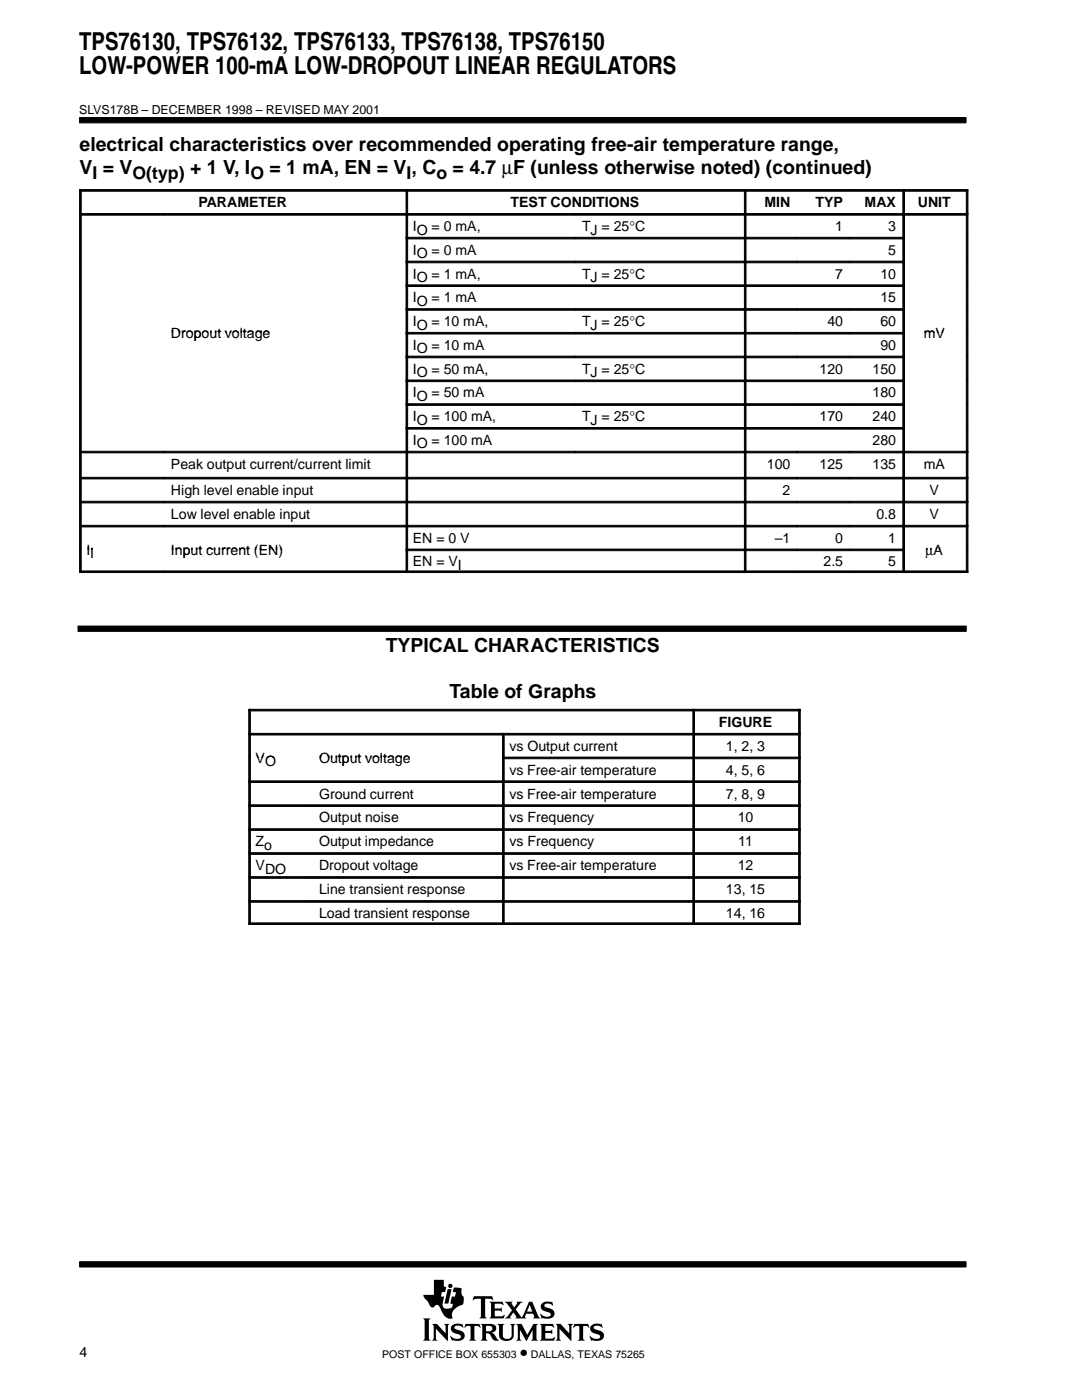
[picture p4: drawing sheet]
<svg xmlns="http://www.w3.org/2000/svg" width="216mm" height="279mm" viewBox="0 0 216 279" stroke-linecap="round" stroke-linejoin="round" font-family="sans-serif">
<g fill="#000" stroke="#000" stroke-width=".2">
<path d="M15.9 23.5h176.9v1h-176.9z" fill-rule="evenodd"/>
<path d="M15.9 251.8h176.9v1.1h-176.9z" fill-rule="evenodd"/>
</g>
<g fill="#000">
<path d="M89.3 257.3h.8l-.6 2.9h-.8z"/>
<path d="M84.4 263.1h1.5l-.3 .4v3.7l.3 .4h-1.5l.3-.6v-3.4z" fill-rule="evenodd"/>
<path d="M86.2 264.2h1l1.7 1.9v-1.5l-.3-.4h1.1l-.3 .4v3l-2.4-2.4v2l.3 .4h-1.1l.3-.6v-2.3z" fill-rule="evenodd"/>
<path d="M86.6 255.4h2v1.3l.4 .2-.2 1h-.6l-.2 .9h.6l-.2 1.1a1.11 1.11 0 0 0 .3 1.2l.6 .1 .9-.3 .2-.7-.5-.1 .2-1.3h.7l.2-.9h-.7l.3-1 1.5 .2v1l.1 .4 .3 .3v.9a.54 .54 0 0 1-.4 .7l-.4 .2a2.35 2.35 0 0 0-1.5 1.6v.4a.29 .29 0 0 1 .1 .3 .29 .29 0 0 1-.2 .3h-.1a2.21 2.21 0 0 1-2-1.9l-.1-.1a.68 .68 0 0 0-.5-.7 .68 .68 0 0 0-.8 .4 .88 .88 0 0 1-1.1-.9l-.8-.9-.2-.7h2.1z" fill-rule="evenodd"/>
<path d="M90.2 264.5a2.17 2.17 0 0 1 1.9-.2l.1-.1 .3 .8-.8-.4h-.7a.36 .36 0 0 0-.3 .4 .36 .36 0 0 0 .4 .3l.3 .1a1.19 1.19 0 0 1 1.3 1.5l-.1 .1a1.23 1.23 0 0 1-1.1 .6l-1.1-.1-.2 .1-.4-1h.1a1.37 1.37 0 0 0 2.1 .3 .6 .6 0 0 0-.8-.7 1.08 1.08 0 0 1-1-.5 1.08 1.08 0 0 1 0-1.1z" fill-rule="evenodd"/>
<path d="M92.9 264.2h2.8l.2 .8-.5-.4h-.6l-.1 .2v2.4l.3 .4h-1.4l.2-.3 .1-.3v-2.3l-.7-.1-.6 .4z" fill-rule="evenodd"/>
<path d="M94.6 258.7h3.6l.2 .8-.7-.3-.9 .1v3.4l.3 .4h-1.4l.3-.4v-3.4l-1-.1-.7 .3z" fill-rule="evenodd"/>
<path d="M95.9 264.2h2.1a.85 .85 0 0 1 1 .8 .85 .85 0 0 1-.9 .9l.4 .3 .7 1 .4 .2-.2 .1a1.11 1.11 0 0 1-1.4-.9l-.3-.4-.7-.1v1l.3 .5h-1.4l.3-.6v-2.3z" fill-rule="evenodd"/>
<path d="M97.7 259.8h2.6l.2 .7-.7-.3-1.1 .1v.8h1.1l.3-.2v.9l-.3-.2h-1.1v1l.1 .1h1.3l.5-.3h.1l-.2 .7h-2.8l.3-.5v-2.3z" fill-rule="evenodd"/>
<path d="M99.3 264.2h1.3l-.3 .4 .1 2.2 .2 .3 .8 .1a.73 .73 0 0 0 .7-.8v-1.8l-.3-.4h1l-.3 .4v1.9a1.56 1.56 0 0 1-1.3 1.2 1.56 1.56 0 0 1-1.5-.7l-.1-2.4z" fill-rule="evenodd"/>
<path d="M103 264.2h1.1l1.1 2.2 1.2-2.2h.9l-.3 .4v2.6l.4 .4h-1.4l.3-.4v-1.8l-1.3 2.2-1.3-2.2v1.7l.4 .5h-1.1l.3-.6v-2.3z" fill-rule="evenodd"/>
<path d="M100.7 259.8h1.6l-.2 .4 .5 .7 .6-.8-.1-.3h1.2l-.5 .3-.9 1.2 1 1.5a.22 .22 0 0 0 .3 .1 .22 .22 0 0 0 .1-.3l1.3-2.8h.6l1.2 2.9 .4 .4-1.4-.1a.24 .24 0 0 0 .2-.1 .24 .24 0 0 0 0-.3l-.2-.4h-1.4l-.3 .6 .3 .3h-2.2l.2-.3-.5-.9-.7 .9 .2 .3h-1.3l.5-.4 1-1.2z" fill-rule="evenodd"/>
<path d="M108.1 260.2l.1-.1a1.88 1.88 0 0 1 1.4-.3l.4 .1 .2-.2 .2 .8-1.1-.4a.44 .44 0 0 0-.7 .4 .44 .44 0 0 0 .6 .5 1.34 1.34 0 0 1 1.4 1.3 1.13 1.13 0 0 1-1.1 .9h-.8a.37 .37 0 0 0-.6 0l-.3-1h.1l.6 .5 .8 .1a.47 .47 0 0 0 .6-.5 .47 .47 0 0 0-.5-.4l-.2-.1a1.11 1.11 0 0 1-1.2-1.5z" fill-rule="evenodd"/>
<path d="M107.7 264.2h2.6l.2 .8-.6-.4-1.1 .1v.9h1l.4-.3v1l-.3-.3h-1.1v1.1h1.4l.5-.3-.2 .8h-2.8l.3-.6v-2.3z" fill-rule="evenodd"/>
<path d="M110.9 264.2h1l1.7 1.9v-1.5l-.3-.4h1l-.3 .4v3l-2.4-2.4v2l.3 .4h-1l.3-.4v-2.6z" fill-rule="evenodd"/>
<path d="M114.6 264.2h2.8l.2 .8-.5-.4h-.6l-.1 .2v2.4l.3 .4h-1.4l.3-.4v-2.4l-.1-.2h-.6l-.6 .4z" fill-rule="evenodd"/>
<path d="M118 264.5a2.12 2.12 0 0 1 1.9-.2l.1-.1 .3 .8-.8-.4h-.7a.35 .35 0 0 0-.3 .3 .35 .35 0 0 0 .2 .4l.5 .1a1.16 1.16 0 0 1 1.2 1.6 1.23 1.23 0 0 1-1.1 .6l-1.1-.1-.2 .1-.4-1 .9 .5 .7 .1a.47 .47 0 0 0 .6-.4 .47 .47 0 0 0-.6-.5 1.28 1.28 0 0 1-1.4-1.4z" fill-rule="evenodd"/>
<circle cx="89.9" cy="256.6" r=".43"/>
</g>
<g fill="#fff">
<path d="M105.7 260.4l.5 1.4h-1z"/>
<path d="M97 264.7l.6-.1a.56 .56 0 0 1 .7 .5 .56 .56 0 0 1-.7 .6h-.6z" fill-rule="evenodd"/>
</g>
<g fill="#000" stroke="#000" stroke-width=".2">
<path d="M15.9 37.8h.3v4.8h-.3z" fill-rule="evenodd"/>
<path d="M15.9 37.8h65.1v.4h-65.1z" fill-rule="evenodd"/>
<path d="M81 37.8h.3v4.8h-.3z" fill-rule="evenodd"/>
<path d="M81 37.8h67.5v.4h-67.5z" fill-rule="evenodd"/>
<path d="M148.5 37.8h.4v4.8h-.4z" fill-rule="evenodd"/>
<path d="M148.5 37.8h10.5v.4h-10.5z" fill-rule="evenodd"/>
<path d="M159.1 37.8h10.5v.4h-10.5z" fill-rule="evenodd"/>
<path d="M169.6 37.8h10.5v.4h-10.5z" fill-rule="evenodd"/>
<path d="M180.2 37.8h.3v4.8h-.3z" fill-rule="evenodd"/>
<path d="M180.2 37.8h12.9v.4h-12.9z" fill-rule="evenodd"/>
<path d="M192.8 37.8h.3v4.8h-.3z" fill-rule="evenodd"/>
<path d="M15.9 42.6h.3v4.7h-.3z" fill-rule="evenodd"/>
<path d="M15.9 42.6h16.8v.3h-16.8z" fill-rule="evenodd"/>
<path d="M15.9 47.4h.3v4.7h-.3z" fill-rule="evenodd"/>
<path d="M15.9 52.1h.3v4.7h-.3z" fill-rule="evenodd"/>
<path d="M15.9 56.9h.3v4.7h-.3z" fill-rule="evenodd"/>
<path d="M32.8 42.6h48.2v.3h-48.2z" fill-rule="evenodd"/>
<path d="M81 42.6h.3v4.7h-.3z" fill-rule="evenodd"/>
<path d="M81 42.6h33.8v.3h-33.8z" fill-rule="evenodd"/>
<path d="M81 47.4h.3v4.7h-.3z" fill-rule="evenodd"/>
<path d="M81 47.4h33.8v.3h-33.8z" fill-rule="evenodd"/>
<path d="M81 52.1h.3v4.7h-.3z" fill-rule="evenodd"/>
<path d="M81 52.1h33.8v.3h-33.8z" fill-rule="evenodd"/>
<path d="M81 56.9h.3v4.7h-.3z" fill-rule="evenodd"/>
<path d="M81 56.9h33.8v.3h-33.8z" fill-rule="evenodd"/>
<path d="M114.8 42.6h33.7v.3h-33.7z" fill-rule="evenodd"/>
<path d="M114.8 47.4h33.7v.3h-33.7z" fill-rule="evenodd"/>
<path d="M114.8 52.1h33.7v.3h-33.7z" fill-rule="evenodd"/>
<path d="M114.8 56.9h33.7v.3h-33.7z" fill-rule="evenodd"/>
<path d="M148.5 42.6h.4v4.7h-.4z" fill-rule="evenodd"/>
<path d="M148.5 42.6h10.5v.3h-10.5z" fill-rule="evenodd"/>
<path d="M148.5 47.4h.4v4.7h-.4z" fill-rule="evenodd"/>
<path d="M148.5 47.4h10.5v.3h-10.5z" fill-rule="evenodd"/>
<path d="M148.5 52.1h.4v4.7h-.4z" fill-rule="evenodd"/>
<path d="M148.5 52.1h10.5v.3h-10.5z" fill-rule="evenodd"/>
<path d="M148.5 56.9h.4v4.7h-.4z" fill-rule="evenodd"/>
<path d="M148.5 56.9h10.5v.3h-10.5z" fill-rule="evenodd"/>
<path d="M159.1 42.6h10.5v.3h-10.5z" fill-rule="evenodd"/>
<path d="M159.1 47.4h10.5v.3h-10.5z" fill-rule="evenodd"/>
<path d="M159.1 52.1h10.5v.3h-10.5z" fill-rule="evenodd"/>
<path d="M159.1 56.9h10.5v.3h-10.5z" fill-rule="evenodd"/>
<path d="M169.6 42.6h10.5v.3h-10.5z" fill-rule="evenodd"/>
<path d="M169.6 47.4h10.5v.3h-10.5z" fill-rule="evenodd"/>
<path d="M169.6 52.1h10.5v.3h-10.5z" fill-rule="evenodd"/>
<path d="M169.6 56.9h10.5v.3h-10.5z" fill-rule="evenodd"/>
<path d="M180.2 42.6h.3v4.7h-.3z" fill-rule="evenodd"/>
<path d="M180.2 42.6h12.9v.3h-12.9z" fill-rule="evenodd"/>
<path d="M180.2 47.4h.3v4.7h-.3z" fill-rule="evenodd"/>
<path d="M180.2 52.1h.3v4.7h-.3z" fill-rule="evenodd"/>
<path d="M180.2 56.9h.3v4.7h-.3z" fill-rule="evenodd"/>
<path d="M192.8 42.6h.3v4.7h-.3z" fill-rule="evenodd"/>
<path d="M192.8 47.4h.3v4.7h-.3z" fill-rule="evenodd"/>
<path d="M192.8 52.1h.3v4.7h-.3z" fill-rule="evenodd"/>
<path d="M192.8 56.9h.3v4.7h-.3z" fill-rule="evenodd"/>
<path d="M15.9 61.6h.3v4.7h-.3z" fill-rule="evenodd"/>
<path d="M15.9 66.3h.3v4.8h-.3z" fill-rule="evenodd"/>
<path d="M15.9 71.1h.3v4.7h-.3z" fill-rule="evenodd"/>
<path d="M15.9 75.8h.3v4.8h-.3z" fill-rule="evenodd"/>
<path d="M81 61.6h.3v4.7h-.3z" fill-rule="evenodd"/>
<path d="M81 61.6h33.8v.3h-33.8z" fill-rule="evenodd"/>
<path d="M81 66.3h.3v4.8h-.3z" fill-rule="evenodd"/>
<path d="M81 66.3h33.8v.4h-33.8z" fill-rule="evenodd"/>
<path d="M81 71.1h.3v4.7h-.3z" fill-rule="evenodd"/>
<path d="M81 71.1h33.8v.3h-33.8z" fill-rule="evenodd"/>
<path d="M114.8 61.6h33.7v.3h-33.7z" fill-rule="evenodd"/>
<path d="M114.8 66.3h33.7v.4h-33.7z" fill-rule="evenodd"/>
<path d="M114.8 71.1h33.7v.3h-33.7z" fill-rule="evenodd"/>
<path d="M148.5 61.6h.4v4.7h-.4z" fill-rule="evenodd"/>
<path d="M148.5 61.6h10.5v.3h-10.5z" fill-rule="evenodd"/>
<path d="M148.5 66.3h.4v4.8h-.4z" fill-rule="evenodd"/>
<path d="M148.5 66.3h10.5v.4h-10.5z" fill-rule="evenodd"/>
<path d="M148.5 71.1h.4v4.7h-.4z" fill-rule="evenodd"/>
<path d="M148.5 71.1h10.5v.3h-10.5z" fill-rule="evenodd"/>
<path d="M159.1 61.6h10.5v.3h-10.5z" fill-rule="evenodd"/>
<path d="M159.1 66.3h10.5v.4h-10.5z" fill-rule="evenodd"/>
<path d="M159.1 71.1h10.5v.3h-10.5z" fill-rule="evenodd"/>
<path d="M169.6 61.6h10.5v.3h-10.5z" fill-rule="evenodd"/>
<path d="M169.6 66.3h10.5v.4h-10.5z" fill-rule="evenodd"/>
<path d="M169.6 71.1h10.5v.3h-10.5z" fill-rule="evenodd"/>
<path d="M180.2 61.6h.3v4.7h-.3z" fill-rule="evenodd"/>
<path d="M180.2 66.3h.3v4.8h-.3z" fill-rule="evenodd"/>
<path d="M180.2 71.1h.3v4.7h-.3z" fill-rule="evenodd"/>
<path d="M192.8 61.6h.3v4.7h-.3z" fill-rule="evenodd"/>
<path d="M192.8 66.3h.3v4.8h-.3z" fill-rule="evenodd"/>
<path d="M192.8 71.1h.3v4.7h-.3z" fill-rule="evenodd"/>
</g>
<path d="M81 75.8h33.8v4.8h-33.8z" fill-rule="evenodd" fill="#fff"/>
<g fill="#000" stroke="#000" stroke-width=".2">
<path d="M81 75.8h.3v4.8h-.3z" fill-rule="evenodd"/>
<path d="M81 75.8h33.8v.4h-33.8z" fill-rule="evenodd"/>
<path d="M114.8 75.8h33.7v.4h-33.7z" fill-rule="evenodd"/>
<path d="M148.5 75.8h.4v4.8h-.4z" fill-rule="evenodd"/>
<path d="M148.5 75.8h10.5v.4h-10.5z" fill-rule="evenodd"/>
<path d="M159.1 75.8h10.5v.4h-10.5z" fill-rule="evenodd"/>
<path d="M169.6 75.8h10.5v.4h-10.5z" fill-rule="evenodd"/>
<path d="M180.2 75.8h.3v4.8h-.3z" fill-rule="evenodd"/>
<path d="M192.8 75.8h.3v4.8h-.3z" fill-rule="evenodd"/>
<path d="M15.9 80.6h.3v4.7h-.3z" fill-rule="evenodd"/>
</g>
<path d="M81 80.6h33.8v4.7h-33.8z" fill-rule="evenodd" fill="#fff"/>
<g fill="#000" stroke="#000" stroke-width=".2">
<path d="M15.9 85.3h.3v4.7h-.3z" fill-rule="evenodd"/>
<path d="M15.9 90.1h.3v5.1h-.3z" fill-rule="evenodd"/>
<path d="M15.9 90.1h16.8v.3h-16.8z" fill-rule="evenodd"/>
<path d="M15.9 95.3h.3v4.7h-.3z" fill-rule="evenodd"/>
<path d="M15.9 95.3h16.8v.3h-16.8z" fill-rule="evenodd"/>
<path d="M32.8 90.1h48.2v.3h-48.2z" fill-rule="evenodd"/>
<path d="M32.8 95.3h48.2v.3h-48.2z" fill-rule="evenodd"/>
<path d="M81 80.6h.3v4.7h-.3z" fill-rule="evenodd"/>
<path d="M81 80.6h33.8v.3h-33.8z" fill-rule="evenodd"/>
<path d="M81 85.3h.3v4.7h-.3z" fill-rule="evenodd"/>
<path d="M81 85.3h33.8v.3h-33.8z" fill-rule="evenodd"/>
<path d="M81 90.1h.3v5.1h-.3z" fill-rule="evenodd"/>
<path d="M81 90.1h33.8v.3h-33.8z" fill-rule="evenodd"/>
<path d="M81 95.3h.3v4.7h-.3z" fill-rule="evenodd"/>
<path d="M81 95.3h67.5v.3h-67.5z" fill-rule="evenodd"/>
<path d="M114.8 80.6h33.7v.3h-33.7z" fill-rule="evenodd"/>
<path d="M114.8 85.3h33.7v.3h-33.7z" fill-rule="evenodd"/>
<path d="M114.8 90.1h33.7v.3h-33.7z" fill-rule="evenodd"/>
<path d="M148.5 80.6h.4v4.7h-.4z" fill-rule="evenodd"/>
<path d="M148.5 80.6h10.5v.3h-10.5z" fill-rule="evenodd"/>
<path d="M148.5 85.3h.4v4.7h-.4z" fill-rule="evenodd"/>
<path d="M148.5 85.3h10.5v.3h-10.5z" fill-rule="evenodd"/>
<path d="M148.5 90.1h.4v5.1h-.4z" fill-rule="evenodd"/>
<path d="M148.5 90.1h10.5v.3h-10.5z" fill-rule="evenodd"/>
<path d="M148.5 95.3h.4v4.7h-.4z" fill-rule="evenodd"/>
<path d="M148.5 95.3h10.5v.3h-10.5z" fill-rule="evenodd"/>
<path d="M159.1 80.6h10.5v.3h-10.5z" fill-rule="evenodd"/>
<path d="M159.1 85.3h10.5v.3h-10.5z" fill-rule="evenodd"/>
<path d="M159.1 90.1h10.5v.3h-10.5z" fill-rule="evenodd"/>
<path d="M159.1 95.3h10.5v.3h-10.5z" fill-rule="evenodd"/>
<path d="M169.6 80.6h10.5v.3h-10.5z" fill-rule="evenodd"/>
<path d="M169.6 85.3h10.5v.3h-10.5z" fill-rule="evenodd"/>
<path d="M169.6 90.1h10.5v.3h-10.5z" fill-rule="evenodd"/>
<path d="M169.6 95.3h10.5v.3h-10.5z" fill-rule="evenodd"/>
<path d="M180.2 80.6h.3v4.7h-.3z" fill-rule="evenodd"/>
<path d="M180.2 85.3h.3v4.7h-.3z" fill-rule="evenodd"/>
<path d="M180.2 90.1h.3v5.1h-.3z" fill-rule="evenodd"/>
<path d="M180.2 90.1h12.9v.3h-12.9z" fill-rule="evenodd"/>
<path d="M180.2 95.3h.3v4.7h-.3z" fill-rule="evenodd"/>
<path d="M180.2 95.3h12.9v.3h-12.9z" fill-rule="evenodd"/>
<path d="M192.8 80.6h.3v4.7h-.3z" fill-rule="evenodd"/>
<path d="M192.8 85.3h.3v4.7h-.3z" fill-rule="evenodd"/>
<path d="M192.8 90.1h.3v5.1h-.3z" fill-rule="evenodd"/>
<path d="M192.8 95.3h.3v4.7h-.3z" fill-rule="evenodd"/>
<path d="M15.9 100h.3v4.8h-.3z" fill-rule="evenodd"/>
<path d="M15.9 100h16.8v.4h-16.8z" fill-rule="evenodd"/>
<path d="M15.9 104.8h.3v4.8h-.3z" fill-rule="evenodd"/>
<path d="M15.9 104.8h16.8v.4h-16.8z" fill-rule="evenodd"/>
<path d="M15.9 109.6h.3v4.7h-.3z" fill-rule="evenodd"/>
<path d="M15.9 113.9h16.8v.4h-16.8z" fill-rule="evenodd"/>
<path d="M32.8 100h48.2v.4h-48.2z" fill-rule="evenodd"/>
<path d="M32.8 104.8h48.2v.4h-48.2z" fill-rule="evenodd"/>
<path d="M32.8 113.9h48.2v.4h-48.2z" fill-rule="evenodd"/>
<path d="M81 100h.3v4.8h-.3z" fill-rule="evenodd"/>
<path d="M81 100h67.5v.4h-67.5z" fill-rule="evenodd"/>
<path d="M81 104.8h.3v4.8h-.3z" fill-rule="evenodd"/>
<path d="M81 104.8h67.5v.4h-67.5z" fill-rule="evenodd"/>
<path d="M81 109.6h.3v4.7h-.3z" fill-rule="evenodd"/>
<path d="M81 109.6h67.5v.3h-67.5z" fill-rule="evenodd"/>
<path d="M81 113.9h67.5v.4h-67.5z" fill-rule="evenodd"/>
<path d="M148.5 100h.4v4.8h-.4z" fill-rule="evenodd"/>
<path d="M148.5 100h10.5v.4h-10.5z" fill-rule="evenodd"/>
<path d="M148.5 104.8h.4v4.8h-.4z" fill-rule="evenodd"/>
<path d="M148.5 104.8h10.5v.4h-10.5z" fill-rule="evenodd"/>
<path d="M148.5 109.6h.4v4.7h-.4z" fill-rule="evenodd"/>
<path d="M148.5 109.6h10.5v.3h-10.5z" fill-rule="evenodd"/>
<path d="M148.5 113.9h10.5v.4h-10.5z" fill-rule="evenodd"/>
<path d="M159.1 100h10.5v.4h-10.5z" fill-rule="evenodd"/>
<path d="M159.1 104.8h10.5v.4h-10.5z" fill-rule="evenodd"/>
<path d="M159.1 109.6h10.5v.3h-10.5z" fill-rule="evenodd"/>
<path d="M159.1 113.9h10.5v.4h-10.5z" fill-rule="evenodd"/>
<path d="M169.6 100h10.5v.4h-10.5z" fill-rule="evenodd"/>
<path d="M169.6 104.8h10.5v.4h-10.5z" fill-rule="evenodd"/>
<path d="M169.6 109.6h10.5v.3h-10.5z" fill-rule="evenodd"/>
<path d="M169.6 113.9h10.5v.4h-10.5z" fill-rule="evenodd"/>
<path d="M180.2 100h.3v4.8h-.3z" fill-rule="evenodd"/>
<path d="M180.2 100h12.9v.4h-12.9z" fill-rule="evenodd"/>
<path d="M180.2 104.8h.3v4.8h-.3z" fill-rule="evenodd"/>
<path d="M180.2 104.8h12.9v.4h-12.9z" fill-rule="evenodd"/>
<path d="M180.2 109.6h.3v4.7h-.3z" fill-rule="evenodd"/>
<path d="M180.2 113.9h12.9v.4h-12.9z" fill-rule="evenodd"/>
<path d="M192.8 100h.3v4.8h-.3z" fill-rule="evenodd"/>
<path d="M192.8 104.8h.3v4.8h-.3z" fill-rule="evenodd"/>
<path d="M192.8 109.6h.3v4.7h-.3z" fill-rule="evenodd"/>
<path d="M15.6 124.9h177.2v1.1h-177.2z" fill-rule="evenodd"/>
<path d="M49.6 141.6h.4v4.7h-.4z" fill-rule="evenodd"/>
<path d="M49.6 141.6h88.6v.3h-88.6z" fill-rule="evenodd"/>
<path d="M49.6 146.4h.4v4.7h-.4z" fill-rule="evenodd"/>
<path d="M49.6 146.4h12.7v.3h-12.7z" fill-rule="evenodd"/>
<path d="M49.6 151.1h.4v4.7h-.4z" fill-rule="evenodd"/>
<path d="M49.6 155.8h.4v4.8h-.4z" fill-rule="evenodd"/>
<path d="M49.6 155.8h12.7v.4h-12.7z" fill-rule="evenodd"/>
<path d="M62.3 146.4h38v.3h-38z" fill-rule="evenodd"/>
<path d="M62.3 155.8h38v.4h-38z" fill-rule="evenodd"/>
<path d="M100.3 146.4h.3v4.7h-.3z" fill-rule="evenodd"/>
<path d="M100.3 146.4h37.9v.3h-37.9z" fill-rule="evenodd"/>
<path d="M100.3 151.1h.3v4.7h-.3z" fill-rule="evenodd"/>
<path d="M100.3 151.1h37.9v.3h-37.9z" fill-rule="evenodd"/>
<path d="M100.3 155.8h.3v4.8h-.3z" fill-rule="evenodd"/>
<path d="M100.3 155.8h37.9v.4h-37.9z" fill-rule="evenodd"/>
<path d="M138.3 141.6h.3v4.7h-.3z" fill-rule="evenodd"/>
<path d="M138.3 141.6h21.4v.3h-21.4z" fill-rule="evenodd"/>
<path d="M138.3 146.4h.3v4.7h-.3z" fill-rule="evenodd"/>
<path d="M138.3 146.4h21.4v.3h-21.4z" fill-rule="evenodd"/>
<path d="M138.3 151.1h.3v4.7h-.3z" fill-rule="evenodd"/>
<path d="M138.3 151.1h21.4v.3h-21.4z" fill-rule="evenodd"/>
<path d="M138.3 155.8h.3v4.8h-.3z" fill-rule="evenodd"/>
<path d="M138.3 155.8h21.4v.4h-21.4z" fill-rule="evenodd"/>
<path d="M159.4 141.6h.3v4.7h-.3z" fill-rule="evenodd"/>
<path d="M159.4 146.4h.3v4.7h-.3z" fill-rule="evenodd"/>
<path d="M159.4 151.1h.3v4.7h-.3z" fill-rule="evenodd"/>
<path d="M159.4 155.8h.3v4.8h-.3z" fill-rule="evenodd"/>
<path d="M49.6 160.6h.4v4.8h-.4z" fill-rule="evenodd"/>
<path d="M49.6 160.6h12.7v.3h-12.7z" fill-rule="evenodd"/>
<path d="M49.6 165.4h.4v4.8h-.4z" fill-rule="evenodd"/>
<path d="M49.6 165.4h12.7v.3h-12.7z" fill-rule="evenodd"/>
<path d="M49.6 170.2h.4v4.7h-.4z" fill-rule="evenodd"/>
<path d="M49.6 170.2h12.7v.3h-12.7z" fill-rule="evenodd"/>
<path d="M49.6 175h.4v4.7h-.4z" fill-rule="evenodd"/>
<path d="M49.6 175h12.7v.3h-12.7z" fill-rule="evenodd"/>
<path d="M49.6 179.7h.4v4.8h-.4z" fill-rule="evenodd"/>
<path d="M49.6 179.7h12.7v.4h-12.7z" fill-rule="evenodd"/>
<path d="M62.3 160.6h38v.3h-38z" fill-rule="evenodd"/>
<path d="M62.3 165.4h38v.3h-38z" fill-rule="evenodd"/>
<path d="M62.3 170.2h38v.3h-38z" fill-rule="evenodd"/>
<path d="M62.3 175h38v.3h-38z" fill-rule="evenodd"/>
<path d="M62.3 179.7h38v.4h-38z" fill-rule="evenodd"/>
<path d="M100.3 160.6h.3v4.8h-.3z" fill-rule="evenodd"/>
<path d="M100.3 160.6h37.9v.3h-37.9z" fill-rule="evenodd"/>
<path d="M100.3 165.4h.3v4.8h-.3z" fill-rule="evenodd"/>
<path d="M100.3 165.4h37.9v.3h-37.9z" fill-rule="evenodd"/>
<path d="M100.3 170.2h.3v4.7h-.3z" fill-rule="evenodd"/>
<path d="M100.3 170.2h37.9v.3h-37.9z" fill-rule="evenodd"/>
<path d="M100.3 175h.3v4.7h-.3z" fill-rule="evenodd"/>
<path d="M100.3 175h37.9v.3h-37.9z" fill-rule="evenodd"/>
<path d="M100.3 179.7h.3v4.8h-.3z" fill-rule="evenodd"/>
<path d="M100.3 179.7h37.9v.4h-37.9z" fill-rule="evenodd"/>
<path d="M138.3 160.6h.3v4.8h-.3z" fill-rule="evenodd"/>
<path d="M138.3 160.6h21.4v.3h-21.4z" fill-rule="evenodd"/>
<path d="M138.3 165.4h.3v4.8h-.3z" fill-rule="evenodd"/>
<path d="M138.3 165.4h21.4v.3h-21.4z" fill-rule="evenodd"/>
<path d="M138.3 170.2h.3v4.7h-.3z" fill-rule="evenodd"/>
<path d="M138.3 170.2h21.4v.3h-21.4z" fill-rule="evenodd"/>
<path d="M138.3 175h.3v4.7h-.3z" fill-rule="evenodd"/>
<path d="M138.3 175h21.4v.3h-21.4z" fill-rule="evenodd"/>
<path d="M138.3 179.7h.3v4.8h-.3z" fill-rule="evenodd"/>
<path d="M138.3 179.7h21.4v.4h-21.4z" fill-rule="evenodd"/>
<path d="M159.4 160.6h.3v4.8h-.3z" fill-rule="evenodd"/>
<path d="M159.4 165.4h.3v4.8h-.3z" fill-rule="evenodd"/>
<path d="M159.4 170.2h.3v4.7h-.3z" fill-rule="evenodd"/>
<path d="M159.4 175h.3v4.7h-.3z" fill-rule="evenodd"/>
<path d="M159.4 179.7h.3v4.8h-.3z" fill-rule="evenodd"/>
<path d="M49.6 184.2h12.7v.3h-12.7z" fill-rule="evenodd"/>
<path d="M62.3 184.2h38v.3h-38z" fill-rule="evenodd"/>
<path d="M100.3 184.2h37.9v.3h-37.9z" fill-rule="evenodd"/>
<path d="M138.3 184.2h21.4v.3h-21.4z" fill-rule="evenodd"/>
</g>
<g font-size="4.9">
<text x="15.8" y="9.9">TPS76130, TPS76132, TPS76133, TPS76138, TPS76150</text>
<text x="15.8" y="14.8">LOW-POWER 100-mA LOW-DROPOUT LINEAR REGULATORS</text>
</g>
<g font-size="3.9">
<text x="15.9" y="30.2">electrical characteristics over recommended operating free-air temperature range,</text>
<text x="15.9" y="34.8">V</text>
<text x="77" y="130.2">TYPICAL CHARACTERISTICS</text>
<text x="89.7" y="139.3">Table of Graphs</text>
</g>
<g font-size="3.5">
<text x="18.5" y="35.7">I = VO(typ) + 1 V, IO = 1 mA, EN = VI, Co = 4.7 µF (unless otherwise noted) (continued)</text>
<text x="103.7" y="271">•</text>
</g>
<g font-size="2.8">
<text x="39.6" y="41.4">PARAMETER</text>
<text x="101.9" y="41.4">TEST CONDITIONS</text>
<text x="152.5" y="41.4">MIN</text>
<text x="162.7" y="41.4">TYP</text>
<text x="172.5" y="41.4">MAX</text>
<text x="183.1" y="41.4">UNIT</text>
<text x="82.4" y="46.1">IO = 0 mA,</text>
<text x="116.1" y="46.1">TJ = 25°C</text>
<text x="166.7" y="46.1">1</text>
<text x="177.2" y="46.1">3</text>
<text x="82.4" y="50.8">IO = 0 mA</text>
<text x="177.2" y="50.8">5</text>
<text x="82.4" y="55.6">IO = 1 mA,</text>
<text x="116.1" y="55.6">TJ = 25°C</text>
<text x="166.7" y="55.6">7</text>
<text x="175.7" y="55.6">10</text>
<text x="82.4" y="60.3">IO = 1 mA</text>
<text x="82.4" y="65.1">IO = 10 mA,</text>
<text x="116.1" y="65.1">TJ = 25°C</text>
<text x="165.1" y="65.1">40</text>
<text x="175.7" y="60.3">15</text>
<text x="175.7" y="65.1">60</text>
<text x="34.1" y="67.4">Dropout voltage</text>
<text x="82.4" y="69.8">IO = 10 mA</text>
<text x="175.7" y="69.8">90</text>
<text x="184.3" y="67.4">mV</text>
<text x="82.4" y="74.6">IO = 50 mA,</text>
<text x="116.1" y="74.6">TJ = 25°C</text>
<text x="163.5" y="74.6">120</text>
<text x="174.1" y="74.6">150</text>
<text x="82.4" y="79.3">IO = 50 mA</text>
<text x="174.1" y="79.3">180</text>
<text x="82.4" y="84.1">IO = 100 mA,</text>
<text x="82.4" y="88.8">IO = 100 mA</text>
<text x="116.1" y="84.1">TJ = 25°C</text>
<text x="163.5" y="84.1">170</text>
<text x="174.1" y="84.1">240</text>
<text x="174.1" y="88.8">280</text>
<text x="34.1" y="93.6">Peak output current/current limit</text>
<text x="153" y="93.6">100</text>
<text x="163.5" y="93.6">125</text>
<text x="174.1" y="93.6">135</text>
<text x="184.3" y="93.6">mA</text>
<text x="34.1" y="98.8">High level enable input</text>
<text x="156.1" y="98.8">2</text>
<text x="185.5" y="98.8">V</text>
<text x="34.1" y="103.6">Low level enable input</text>
<text x="174.9" y="103.6">0.8</text>
<text x="185.5" y="103.6">V</text>
<text x="17.2" y="110.7">II</text>
<text x="34.1" y="110.7">Input current (EN)</text>
<text x="82.4" y="108.3">EN = 0 V</text>
<text x="82.4" y="113">EN = VI</text>
<text x="154.6" y="108.3">–1</text>
<text x="164.3" y="113">2.5</text>
<text x="166.7" y="108.3">0</text>
<text x="177.2" y="108.3">1</text>
<text x="177.2" y="113">5</text>
<text x="184.7" y="110.7">µA</text>
<text x="101.6" y="149.8">vs Output current</text>
<text x="143.4" y="145.1">FIGURE</text>
<text x="144.9" y="149.8">1, 2, 3</text>
<text x="51" y="152.2">VO</text>
<text x="63.7" y="152.2">Output voltage</text>
<text x="101.6" y="154.6">vs Free-air temperature</text>
<text x="144.9" y="154.6">4, 5, 6</text>
<text x="63.7" y="159.4">Ground current</text>
<text x="101.6" y="159.4">vs Free-air temperature</text>
<text x="144.9" y="159.4">7, 8, 9</text>
<text x="63.7" y="164.1">Output noise</text>
<text x="101.6" y="164.1">vs Frequency</text>
<text x="147.2" y="164.1">10</text>
<text x="51" y="168.9">Zo</text>
<text x="51" y="173.7">VDO</text>
<text x="63.7" y="168.9">Output impedance</text>
<text x="63.7" y="173.7">Dropout voltage</text>
<text x="101.6" y="168.9">vs Frequency</text>
<text x="101.6" y="173.7">vs Free-air temperature</text>
<text x="147.2" y="173.7">12</text>
<text x="147.3" y="168.9">11</text>
<text x="63.7" y="178.5">Line transient response</text>
<text x="144.9" y="178.5">13, 15</text>
<text x="63.7" y="183.3">Load transient response</text>
<text x="144.9" y="183.3">14, 16</text>
<text x="15.9" y="270.8">4</text>
</g>
<text font-size="2.5" x="15.8" y="22.7">SLVS178B – DECEMBER 1998 – REVISED MAY 2001</text>
<g font-size="2.1">
<text x="76.3" y="271">POST OFFICE BOX 655303</text>
<text x="105.9" y="271">DALLAS, TEXAS 75265</text>
</g>
</svg>
